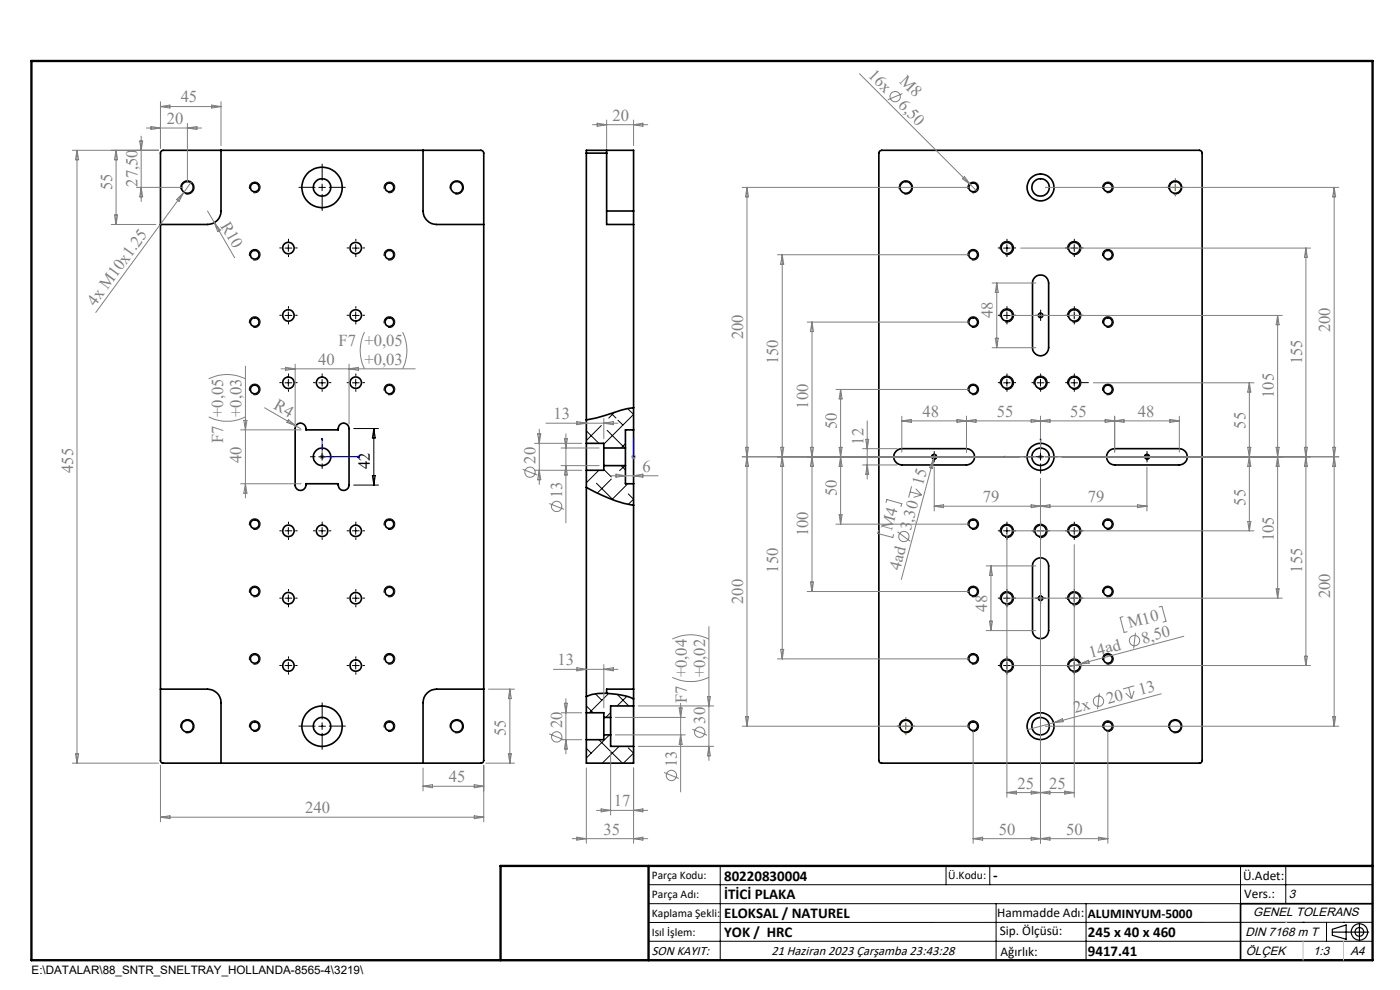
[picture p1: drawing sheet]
<svg xmlns="http://www.w3.org/2000/svg" width="297mm" height="210mm" viewBox="0 0 297 210" stroke-linecap="round" stroke-linejoin="round" font-family="sans-serif">
<g fill="none" stroke="#000" stroke-width=".21">
<path d="M67.6 39.7h1.4M68.3 39v1.5M38.4 40.1a1.43 1.43 0 0 1 1.2-1.8 1.43 1.43 0 0 1 1.6 1.6 1.43 1.43 0 0 1-1.8 1.2M53 40.1a1.13 1.13 0 0 1 .9-1.5 1.13 1.13 0 0 1 1.3 1.3 1.13 1.13 0 0 1-1.5 .9M53 54.3a1.13 1.13 0 0 1 1-1.4 1.13 1.13 0 0 1 1.2 1.3 1.13 1.13 0 0 1-1.5 .9M60.5 52.6h1.4M61.2 51.9v1.4M74.8 52.6h1.4M75.5 51.9v1.4M81.5 40.1a1.14 1.14 0 0 1 1-1.5 1.14 1.14 0 0 1 1.2 1.2 1.14 1.14 0 0 1-1.4 1M81.5 54.3a1.14 1.14 0 0 1 1-1.4 1.14 1.14 0 0 1 1.2 1.2 1.14 1.14 0 0 1-1.4 1M95.5 40.1a1.41 1.41 0 0 1 1.3-1.7 1.41 1.41 0 0 1 1.5 1.5 1.41 1.41 0 0 1-1.8 1.2"/>
<path d="M190.8 40.1a1.42 1.42 0 0 1 1.2-1.8 1.42 1.42 0 0 1 1.6 1.5 1.42 1.42 0 0 1-1.8 1.3M205.4 40.1a1.14 1.14 0 0 1 .9-1.5 1.14 1.14 0 0 1 1.3 1.2 1.14 1.14 0 0 1-1.4 1M205.4 54.3a1.14 1.14 0 0 1 1-1.4 1.14 1.14 0 0 1 1.2 1.2 1.14 1.14 0 0 1-1.4 1M212.2 53a1.44 1.44 0 0 1 1.3-1.8 1.44 1.44 0 0 1 1.5 1.6 1.44 1.44 0 0 1-1.8 1.2M212.9 52.6h1.4M213.6 51.9v1.4M226.5 53a1.42 1.42 0 0 1 1.3-1.8 1.42 1.42 0 0 1 1.5 1.6 1.42 1.42 0 0 1-1.8 1.2M227.2 52.6h1.4M227.9 51.9v1.4M233.9 40.1a1.14 1.14 0 0 1 1-1.5 1.14 1.14 0 0 1 1.3 1.2 1.14 1.14 0 0 1-1.5 1M233.9 54.3a1.14 1.14 0 0 1 1-1.4 1.14 1.14 0 0 1 1.3 1.2 1.14 1.14 0 0 1-1.5 1M247.9 40.1a1.42 1.42 0 0 1 1.3-1.8 1.42 1.42 0 0 1 1.5 1.5 1.42 1.42 0 0 1-1.7 1.3"/>
<path d="M53 68.6a1.13 1.13 0 0 1 1-1.4 1.13 1.13 0 0 1 1.2 1.3 1.13 1.13 0 0 1-1.5 .9M60.5 66.9h1.4M61.2 66.2v1.4M74.8 66.9h1.4M75.5 66.2v1.4M81.5 68.6a1.14 1.14 0 0 1 1-1.4 1.14 1.14 0 0 1 1.2 1.2 1.14 1.14 0 0 1-1.4 1M205.4 68.6a1.14 1.14 0 0 1 1-1.4 1.14 1.14 0 0 1 1.2 1.2 1.14 1.14 0 0 1-1.4 1M212.2 67.3a1.44 1.44 0 0 1 1.3-1.8 1.44 1.44 0 0 1 1.5 1.6 1.44 1.44 0 0 1-1.8 1.2M212.9 66.9h1.4M213.6 66.2v1.4M220 66.9h1.5M220.7 66.2v1.4"/>
<path d="M226.5 67.3a1.42 1.42 0 0 1 1.3-1.8 1.42 1.42 0 0 1 1.5 1.6 1.42 1.42 0 0 1-1.8 1.2M227.2 66.9h1.4M227.9 66.2v1.4M233.9 68.6a1.14 1.14 0 0 1 1-1.4 1.14 1.14 0 0 1 1.3 1.2 1.14 1.14 0 0 1-1.5 1M53 82.9a1.13 1.13 0 0 1 1-1.4 1.13 1.13 0 0 1 1.2 1.2 1.13 1.13 0 0 1-1.5 1M60.5 81.2h1.4M61.2 80.5v1.4M67.6 96.9h1.4M67.6 81.2h1.4M68.3 80.5v1.4M68.3 96.2v1.4M74.8 81.2h1.4"/>
<path d="M75 90.9h5.3M75.5 80.5v1.4M79.3 90.9v12M79.3 90.9l.3 2h-.6zM81.5 82.9a1.14 1.14 0 0 1 1-1.4 1.14 1.14 0 0 1 1.2 1.2 1.14 1.14 0 0 1-1.4 1M124.4 91.4l2.6 2.6M127 99.8l-2.6 2.6M127.6 90.3l-3.2 3.1M128.1 99.6l1.6 1.6M128.8 91.3l3.7 3.7M129.7 87.7l1 1M130.4 87.4l-1.2 1.3"/>
<path d="M131.1 89.1l1.1 1.1M131.8 98.8l.9 .9M132.5 98.8l-1.1 1M132.7 94.1l-.9 .9M133.3 86.8l1.1 1.1-6.3 6.3M197.4 96.9h1.5M197.6 97a.58 .58 0 0 1 .6-.7 .58 .58 0 0 1 .6 .7 .58 .58 0 0 1-.8 .5M198.2 96.2v1.4M205.4 82.9a1.14 1.14 0 0 1 1-1.4 1.14 1.14 0 0 1 1.2 1.2 1.14 1.14 0 0 1-1.4 1M212.2 81.6a1.44 1.44 0 0 1 1.3-1.8 1.44 1.44 0 0 1 1.5 1.6 1.44 1.44 0 0 1-1.8 1.2M212.9 81.2h1.4M213.6 80.5v1.4"/>
<path d="M219.4 81.6a1.43 1.43 0 0 1 1.2-1.8 1.43 1.43 0 0 1 1.6 1.5 1.43 1.43 0 0 1-1.8 1.3M220 96.9h1.5M220 81.2h1.5M220.7 80.5v1.4M220.7 96.2v1.4M226.5 81.6a1.42 1.42 0 0 1 1.3-1.8 1.42 1.42 0 0 1 1.5 1.6 1.42 1.42 0 0 1-1.8 1.2M227.2 81.2h1.4M227.9 80.5v1.4M233.9 82.9a1.14 1.14 0 0 1 1-1.4 1.14 1.14 0 0 1 1.3 1.2 1.14 1.14 0 0 1-1.5 1M242.6 96.9h1.4M242.8 97a.57 .57 0 0 1 .5-.7 .57 .57 0 0 1 .6 .7 .57 .57 0 0 1-.7 .5M243.3 96.2v1.4"/>
<path d="M53 111.5a1.13 1.13 0 0 1 1-1.4 1.13 1.13 0 0 1 1.2 1.2 1.13 1.13 0 0 1-1.5 1M60.5 112.6h1.4M61.2 111.9v1.4M67.6 112.6h1.4M68.3 111.9v1.4M74.8 112.6h1.4M75 102.9h5.3M75.5 111.9v1.4M79 100.9h.6l-.3 2zM81.5 111.5a1.14 1.14 0 0 1 1-1.5 1.14 1.14 0 0 1 1.2 1.3 1.14 1.14 0 0 1-1.4 1M126.5 102.5l3.6 3.5M129.7 101.6l-3 3"/>
<path d="M133.2 102.6l-3.4 3.4M133.3 104.8l1.1 1.1-1.1 1.1M205.4 111.5a1.14 1.14 0 0 1 1-1.5 1.14 1.14 0 0 1 1.2 1.3 1.14 1.14 0 0 1-1.4 1M212.2 113a1.44 1.44 0 0 1 1.3-1.8 1.44 1.44 0 0 1 1.5 1.6 1.44 1.44 0 0 1-1.8 1.2M212.9 112.6h1.4M213.6 111.9v1.4M219.4 113a1.43 1.43 0 0 1 1.2-1.8 1.43 1.43 0 0 1 1.6 1.5 1.43 1.43 0 0 1-1.8 1.3M220 112.6h1.5M220.7 111.9v1.4M226.5 113a1.42 1.42 0 0 1 1.3-1.8 1.42 1.42 0 0 1 1.5 1.6 1.42 1.42 0 0 1-1.8 1.2M227.2 112.6h1.4M227.9 111.9v1.4"/>
<path d="M233.9 111.5a1.14 1.14 0 0 1 1-1.5 1.14 1.14 0 0 1 1.3 1.3 1.14 1.14 0 0 1-1.5 1M53 125.8a1.14 1.14 0 0 1 1-1.5 1.14 1.14 0 0 1 1.2 1.3 1.14 1.14 0 0 1-1.5 1M60.5 126.9h1.4M61.2 126.2v1.4M74.8 126.9h1.4M75.5 126.2v1.4M81.5 125.8a1.15 1.15 0 0 1 1-1.5 1.15 1.15 0 0 1 1.2 1.3 1.15 1.15 0 0 1-1.4 1M205.4 125.8a1.15 1.15 0 0 1 1-1.5 1.15 1.15 0 0 1 1.2 1.3 1.15 1.15 0 0 1-1.4 1M212.2 127.3a1.43 1.43 0 0 1 1.3-1.8 1.43 1.43 0 0 1 1.5 1.5 1.43 1.43 0 0 1-1.8 1.3M212.9 126.9h1.4M213.6 126.2v1.4M220 126.9h1.5"/>
<path d="M220.7 126.2v1.4M226.5 127.3a1.41 1.41 0 0 1 1.3-1.8 1.41 1.41 0 0 1 1.5 1.5 1.41 1.41 0 0 1-1.8 1.3M227.2 126.9h1.4M227.9 126.2v1.4M233.9 125.8a1.15 1.15 0 0 1 1-1.5 1.15 1.15 0 0 1 1.3 1.3 1.15 1.15 0 0 1-1.5 1M38.4 154.4a1.44 1.44 0 0 1 1.3-1.8 1.44 1.44 0 0 1 1.5 1.6 1.44 1.44 0 0 1-1.8 1.2M53 154.3a1.14 1.14 0 0 1 1-1.4 1.14 1.14 0 0 1 1.2 1.3 1.14 1.14 0 0 1-1.5 .9M53 140a1.14 1.14 0 0 1 1-1.4 1.14 1.14 0 0 1 1.2 1.3 1.14 1.14 0 0 1-1.5 1M60.5 141.2h1.4M61.2 140.5v1.4M67.6 154h1.4M68.3 153.3v1.5"/>
<path d="M74.8 141.2h1.4M75.5 140.5v1.4M81.5 154.3a1.15 1.15 0 0 1 1-1.4 1.15 1.15 0 0 1 1.2 1.2 1.15 1.15 0 0 1-1.4 1M81.5 140a1.15 1.15 0 0 1 1-1.4 1.15 1.15 0 0 1 1.2 1.2 1.15 1.15 0 0 1-1.4 1.1M95.5 154.4a1.42 1.42 0 0 1 1.3-1.8 1.42 1.42 0 0 1 1.5 1.6 1.42 1.42 0 0 1-1.8 1.2M124.4 149.7l1.4 1.5M124.4 158.7l1 1.1M126.3 147.2l1.4 1.3M127 156.9l5 5M129.1 147.1l-4.1 4.1M129.3 155.9l-4.9 4.9M129.5 151.2l-1 1"/>
<path d="M130.9 147.3l2.5 2.4M131.3 158.3l-3.5 3.6M133 147.7l-2.1 2M133.3 158.6l1.1 1.2-2.1 2.1M190.8 154.4a1.43 1.43 0 0 1 1.2-1.8 1.43 1.43 0 0 1 1.6 1.6 1.43 1.43 0 0 1-1.8 1.2M205.4 154.3a1.15 1.15 0 0 1 1-1.4 1.15 1.15 0 0 1 1.2 1.2 1.15 1.15 0 0 1-1.4 1M205.4 140a1.15 1.15 0 0 1 1-1.4 1.15 1.15 0 0 1 1.2 1.2 1.15 1.15 0 0 1-1.4 1.1M212.2 141.6a1.43 1.43 0 0 1 1.3-1.8 1.43 1.43 0 0 1 1.5 1.5 1.43 1.43 0 0 1-1.8 1.2M212.9 141.2h1.4M213.6 140.5v1.4M226.5 141.6a1.41 1.41 0 0 1 1.3-1.8 1.41 1.41 0 0 1 1.5 1.5 1.41 1.41 0 0 1-1.8 1.2M227.2 141.2h1.4"/>
<path d="M227.9 140.5v1.4M233.9 154.3a1.15 1.15 0 0 1 1-1.4 1.15 1.15 0 0 1 1.3 1.2 1.15 1.15 0 0 1-1.5 1M233.9 140a1.15 1.15 0 0 1 1-1.4 1.15 1.15 0 0 1 1.3 1.2 1.15 1.15 0 0 1-1.5 1.1M247.9 154.4a1.43 1.43 0 0 1 1.3-1.8 1.43 1.43 0 0 1 1.5 1.6 1.43 1.43 0 0 1-1.7 1.2M137.6 187.7h153.6M137.6 191.7h153.6M137.6 199.7h153.6M152.8 183.7v20M200.7 183.7v4M210 183.7v4M211.3 191.7v12M230.4 191.7v12"/>
<path d="M263.2 183.7v20M272.8 183.7v8M276.4 195.6h.1M281.4 195.6v4.1M285 195.6h.1M291.2 195.6l-153.6 .1"/>
</g>
<g fill="none" stroke="#000" stroke-width=".35">
<path d="M34.3 32l67.7-.1a.6 .6 0 0 1 .6 .6v128.8a.55 .55 0 0 1-.6 .6h-67.4a.54 .54 0 0 1-.6-.6v-129zM46.9 31.9v12.9a2.83 2.83 0 0 1-2.9 2.8h-10M89.7 31.9v12.9a2.89 2.89 0 0 0 2.9 2.8h10M124.4 32.5v-.6h10v12.9M124.4 32.5v61.5M124.4 32.5h4.3M128.7 31.9v.6M128.7 32.5v15.1h5.7M186.6 32.1l.4-.2h67.5a.6 .6 0 0 1 .5 .6v128.8a.54 .54 0 0 1-.5 .6h-67.5a.55 .55 0 0 1-.6-.6v-128.8zM128.7 44.8h5.7M134.4 44.8v2.8M134.4 47.6v98.6"/>
<path d="M219.5 58.8a1.71 1.71 0 0 1 1.9-.4 1.71 1.71 0 0 1 1.1 1.6v13.8a1.71 1.71 0 0 1-1.7 1.7 1.71 1.71 0 0 1-1.8-1.7v-13.8l.1-.4zM62.8 90.2a1.17 1.17 0 0 1 1.5-.3 1.17 1.17 0 0 1 .6 1.3h6.9a1.16 1.16 0 0 1 .9-1.4 1.16 1.16 0 0 1 1.3 1.1v12a1.16 1.16 0 0 1-1.3 1.1 1.16 1.16 0 0 1-.9-1.4h-6.9a1.16 1.16 0 0 1-1 1.4 1.16 1.16 0 0 1-1.3-1.1v-12zM124.4 94v5.8M124.4 99.8v51.4M124.4 94h3.7v1M128.1 95v3.8M128.1 98.8v1h-3.7M128.1 98.8h4.6M128.1 95h4.6M132.7 95v3.8M132.7 98.8v3.8h1.7M134.4 86.5a25.2 25.2 0 0 0-6.1 1.7l-3.9 .9"/>
<path d="M134.4 91.2h-1.7v3.8M190.1 95.7l.4-.3 .8-.2h13.7a1.73 1.73 0 0 1 1.7 1.7 1.73 1.73 0 0 1-1.7 1.7h-13.7a1.72 1.72 0 0 1-1.6-1 1.72 1.72 0 0 1 .4-1.9zM235.2 95.7l.4-.3 .9-.2h13.7a1.73 1.73 0 0 1 1.7 1.7 1.73 1.73 0 0 1-1.7 1.7h-13.7a1.74 1.74 0 0 1-1.6-1 1.74 1.74 0 0 1 .3-1.9zM124.4 103.4a31.2 31.2 0 0 0 10 3.8M219.5 118.8a1.71 1.71 0 0 1 1.9-.3 1.71 1.71 0 0 1 1.1 1.5v13.8a1.71 1.71 0 0 1-1.7 1.7 1.71 1.71 0 0 1-1.8-1.7v-13.8l.1-.4zM34 146.2h10a2.83 2.83 0 0 1 2.9 2.8v12.9M102.6 146.2h-10a2.89 2.89 0 0 0-2.9 2.8v12.9M124.4 151.2v5.7M124.4 156.9v5h10v-3.6M124.4 151.2h3.7v1M128.1 152.2v3.7M128.1 155.9v1h-3.7"/>
<path d="M128.1 155.9h1.4M128.1 152.2h1.4M128.7 147.1a9.6 9.6 0 0 0-4.3 .6M128.7 147.1a15.7 15.7 0 0 1 5.7 1.2M129.5 152.2v3.7M129.5 155.9v2.4h4.9M134.4 146.2v2.1M134.4 149.7v8.6M134.4 146.2h-5.7v.9M134.4 148.3v1.4M134.4 149.7h-4.9v2.5M291.2 191.7h-28v12"/>
<circle cx="39.7" cy="39.8" r="1.25"/>
<circle cx="54" cy="39.8" r=".93"/>
<circle cx="68.3" cy="39.8" r="1.84"/>
<circle cx="68.3" cy="39.8" r="4.3"/>
<circle cx="82.6" cy="39.8" r=".93"/>
<circle cx="96.9" cy="39.8" r="1.27"/>
<circle cx="192.2" cy="39.8" r="1.24"/>
<circle cx="206.5" cy="39.8" r=".93"/>
<circle cx="220.7" cy="39.8" r="2.86"/>
<circle cx="220.8" cy="39.8" r="1.84"/>
<circle cx="235" cy="39.8" r=".93"/>
<circle cx="249.3" cy="39.8" r="1.24"/>
<circle cx="54" cy="54.1" r=".93"/>
<circle cx="61.2" cy="52.6" r="1.21"/>
<circle cx="75.5" cy="52.6" r="1.22"/>
<circle cx="82.6" cy="54.1" r=".93"/>
<circle cx="206.5" cy="54.1" r=".93"/>
<circle cx="213.6" cy="52.6" r="1.22"/>
<circle cx="227.9" cy="52.6" r="1.22"/>
<circle cx="235" cy="54.1" r=".93"/>
<circle cx="54" cy="68.3" r=".93"/>
<circle cx="61.2" cy="66.9" r="1.21"/>
<circle cx="75.5" cy="66.9" r="1.22"/>
<circle cx="82.6" cy="68.3" r=".93"/>
<circle cx="206.5" cy="68.3" r=".93"/>
<circle cx="213.6" cy="66.9" r="1.22"/>
<circle cx="220.7" cy="66.9" r=".48"/>
<circle cx="227.9" cy="66.9" r="1.22"/>
<circle cx="235" cy="68.3" r=".93"/>
<circle cx="54" cy="82.6" r=".93"/>
<circle cx="61.2" cy="81.2" r="1.21"/>
<circle cx="68.3" cy="96.9" r="1.86"/>
<circle cx="68.3" cy="81.2" r="1.22"/>
<circle cx="75.5" cy="81.2" r="1.22"/>
<circle cx="82.6" cy="82.6" r=".93"/>
<circle cx="198.2" cy="96.9" r=".46"/>
<circle cx="206.5" cy="82.6" r=".93"/>
<circle cx="213.6" cy="81.2" r="1.22"/>
<circle cx="220.7" cy="96.9" r="2.85"/>
<circle cx="220.8" cy="96.9" r="1.86"/>
<circle cx="220.8" cy="81.2" r="1.21"/>
<circle cx="227.9" cy="81.2" r="1.22"/>
<circle cx="235" cy="82.6" r=".93"/>
<circle cx="243.3" cy="96.9" r=".46"/>
<circle cx="54" cy="111.2" r=".93"/>
<circle cx="61.2" cy="112.6" r="1.21"/>
<circle cx="68.3" cy="112.6" r="1.22"/>
<circle cx="75.5" cy="112.6" r="1.22"/>
<circle cx="82.6" cy="111.2" r=".93"/>
<circle cx="206.5" cy="111.2" r=".93"/>
<circle cx="213.6" cy="112.6" r="1.22"/>
<circle cx="220.8" cy="112.6" r="1.21"/>
<circle cx="227.9" cy="112.6" r="1.22"/>
<circle cx="235" cy="111.2" r=".93"/>
<circle cx="54" cy="139.8" r=".94"/>
<circle cx="54" cy="125.5" r=".93"/>
<circle cx="61.2" cy="126.9" r="1.21"/>
<circle cx="75.5" cy="126.9" r="1.22"/>
<circle cx="82.6" cy="139.8" r=".94"/>
<circle cx="82.6" cy="125.5" r=".93"/>
<circle cx="206.5" cy="125.5" r=".93"/>
<circle cx="206.5" cy="139.8" r=".94"/>
<circle cx="213.6" cy="126.9" r="1.22"/>
<circle cx="220.8" cy="126.9" r=".47"/>
<circle cx="227.9" cy="126.9" r="1.22"/>
<circle cx="235" cy="125.5" r=".93"/>
<circle cx="235" cy="139.8" r=".94"/>
<circle cx="39.8" cy="154" r="1.26"/>
<circle cx="54" cy="154" r=".94"/>
<circle cx="61.2" cy="141.2" r="1.21"/>
<circle cx="68.3" cy="154" r="1.86"/>
<circle cx="68.3" cy="154" r="4.3"/>
<circle cx="75.5" cy="141.2" r="1.22"/>
<circle cx="82.6" cy="154" r=".94"/>
<circle cx="96.9" cy="154" r="1.27"/>
<circle cx="192.2" cy="154" r="1.26"/>
<circle cx="206.5" cy="154" r=".94"/>
<circle cx="213.6" cy="141.2" r="1.22"/>
<circle cx="220.7" cy="154" r="2.85"/>
<circle cx="220.8" cy="154" r="1.86"/>
<circle cx="227.9" cy="141.2" r="1.22"/>
<circle cx="235" cy="154" r=".94"/>
<circle cx="249.3" cy="154" r="1.26"/>
</g>
<g fill="none" stroke="#808080" stroke-width=".21">
<path d="M182.4 15.7l24.7 24.7M191.5 19.9l-3.2 1.3M15.3 31.9h18.3M16.3 31.9l.4 2h-.7zM16.3 31.9v130M24.6 31.9v15.7M24.6 31.9l.3 2h-.6zM29 39.7h9.8M29.6 29.9h.7l-.3 2zM30 28.9v13.8M30 39.7l.3 2.1h-.7zM31 27.2h11.8"/>
<path d="M32 26.8l2 .4-2 .3zM34 21.6v9.9M34 22.6h12.9M34 22.6l2.1-.3v.6zM39.8 26.2v12.6M39.8 27.2l2-.4v.7zM40.6 38.6l-1.7 2.3M44.9 22.3l2 .3-2 .3zM46.9 21.6v9.3M125.7 26.4h11.7M126.7 26.1l2 .3-2 .4zM128.7 25.5v6"/>
<path d="M134.4 25.5v5.4M134.4 26.4l2-.3v.7zM157.4 39.7h48.1M158.5 39.7l.3 2.1h-.6zM158.5 39.7v114.3M204.6 37.5l1.2 1.6-1.6-1.2zM221.8 39.7h62.2M283 39.7l.4 2.1h-.7zM283 39.7v114.3M23.6 47.6h9.5M24.3 45.6h.6l-.3 2zM37.5 42.3l1.4-1.4-.9 1.8z"/>
<path d="M38.9 40.9l-18.6 25.4M44 44.8l1.5 2.4M45.5 47.2l4.3 7.5M45.5 47.2l1.2 1.6-.5 .3zM164.9 54h40.6M165.9 54v85.8M165.9 54l.4 2h-.7zM216.5 52.6h61.5M277 52.6v88.6M277 52.6l.4 2h-.7zM52.1 77.7v27.9M59.6 78.2h28.5"/>
<path d="M60.6 77.9l2 .3-2 .4zM62.6 77.2v12.7M74 77.2v12.7M74 78.2l2-.3v.7zM77.3 70.4a8.7 8.7 0 0 0 0 7.8M85.4 70.4a8.7 8.7 0 0 1 0 7.8M171.2 68.3h34.3M172.3 68.3v57.2M172.3 68.3l.3 2h-.7zM210.5 73.8h9.2M210.5 60h9.2M211.1 71.7h.7l-.3 2.1z"/>
<path d="M211.5 60v13.8M211.5 60l.3 2h-.7zM214.6 66.9h57.4M271 66.9v60M271 66.9l.4 2h-.7zM44.3 88.4a8.7 8.7 0 0 0 7.8 0M44.3 80.4a8.7 8.7 0 0 1 7.8 0M51 91.2h12.9M51.7 89.2h.7l-.3 2zM56.1 86.5l6.7 3.8M61.2 89l1.6 1.3-1.9-.7zM62.8 90.3l.9 .6"/>
<path d="M67.8 96.9h1M68 96.5l.7 .8M68.3 96.4v1M68.7 96.5l-.7 .8M110.9 99.5l3.1 1.3M113.4 94h10M113.4 99.8h10M114.1 92h.6l-.3 2zM114.4 91v11.8M114.4 99.8l.3 2h-.6zM115.8 89.8h15.3M119 98.8h8.1"/>
<path d="M119 95h8.1M119.7 93.1h.7l-.3 1.9zM120.1 92v18.9M120.1 98.8l.3 1.9h-.7zM122.4 89.4l2 .4-2 .3zM128.1 88.8v4.3M128.1 89.8l2-.4v.7zM133.9 96.9h1M134.1 96.5l.7 .8M134.4 96.4v1M134.8 96.5l-.7 .8M157.4 96.9h62.3"/>
<path d="M158.2 94.9l.6 4h-.6l.6-4zM165.6 94.9h.7l-.4 2zM165.9 96.9l.4 2h-.7zM171.9 94.9h.7l-.3 2zM172.3 96.9l.3 2h-.7zM177.3 82.6h28.2M178 94.9h.6l-.6 4h.6zM178.3 82.6v28.6M178.3 82.6l.3 2h-.6zM183 95.2h7.3M183 98.6h7.3M183.7 93.2h.6l-.3 2z"/>
<path d="M184 89.3v12.3M184 98.6l.3 2h-.6zM191.3 89.3h58.9M191.3 88.3v7.6M191.3 89.3l2-.3v.6zM198 97.4l-.2 2-.6-.2zM198.2 99.1v9.3M198.3 96.4l-7.1 26.5M203 89l4 .6v-.6l-4 .6zM205 88.3v7.6M218.8 89v.6l3.9-.6v.6zM220.2 96.9h1.1"/>
<path d="M220.4 96.5l.7 .8M220.7 88.3v7.6M220.7 96.4v1M221.1 96.5l-.7 .8M232 81.2h34M234.5 89l3.9 .6v-.6l-3.9 .6zM236.5 88.3v7.6M243.3 99.1v9.3M248.2 89l2 .3-2 .3zM250.2 88.3v7.6M264.7 94.9h.7l-.4 2zM265 81.2v31.4"/>
<path d="M265 81.2l.4 2h-.7zM265 96.9l.4 2h-.7zM270.7 94.9h.7l-.7 4h.7zM276.7 94.9h.7l-.7 4h.7zM282.7 94.9h.7l-.7 4h.7zM284 96.9h-62.2M51 102.6h12.9M52.1 102.6l.3 2h-.7zM116.5 106.8l3.2 1.2M129.7 100.9h9.9M130.7 100.6l2 .3-2 .3zM134.4 100.9l2-.3v.6z"/>
<path d="M177.3 111.2h28.2M178 109.2h.6l-.3 2zM186.4 112.5l-.2 .7 3.2 .8 .1-.6M188 106.6l.1-.6 3.2 .8-.2 .6M190.4 112.8l2.7 2M193.1 104.3l2.4 .7M193.4 103.1l-.6 2.4M194.3 103.7l1.2 1.3M195.5 105l-1.7 .5M198.2 107.4h45.1M198.2 107.4l2-.3v.6zM213.6 113.6v55.5"/>
<path d="M214.6 112.6h51.4M218.8 107.1v.6l3.9-.6v.6zM220.7 101.5v77.4M227.9 115.5v53.6M241.3 107.1l2 .3-2 .3zM264.7 110.6h.7l-.4 2zM142.6 135.6a8.6 8.6 0 0 1 7.8 0M150.4 132.9v28.4M164.9 139.8h40.6M165.6 137.8h.7l-.4 2zM171.2 125.5h34.3M171.9 123.5h.7l-.3 2z"/>
<path d="M209.2 120h10.5M209.2 133.8h10.5M209.9 131.8h.6l-.3 2zM210.2 120v13.8M210.2 120l.3 2.1h-.6zM214.6 126.9h57.4M238.2 130.8l-.6 .2 .9 3.2 .6-.2M240.9 134.2l-.4 3.4M245.9 128.8l.6-.2 .9 3.2-.7 .2M251.1 135l-22 5.9M270.7 124.9h.7l-.4 2zM276.7 139.2h.7l-.4 2z"/>
<path d="M16 159.9h.7l-.4 2zM103.6 146.2h5.5M107.8 159.9h.7l-.3 2zM108.2 146.2v15.7M108.2 146.2l.3 2h-.7zM116.5 155.7l3.2 1.2M117.4 142h13.7M119.1 151.2h4.3M119.1 156.9h4.3M119.7 149.2h.7l-.3 2zM120.1 148.2v11.7M120.1 156.9l.3 2h-.7z"/>
<path d="M122.4 141.6l2 .4-2 .3zM128.1 141v9.2M128.1 142l2-.4v.7zM129.5 159.3v13.6M130.5 152.2h14.9M130.5 155.9h14.9M135.4 158.3h16M135.4 149.7h16M142.6 143.7a9 9 0 0 0 7.8 0M144.1 150.2h.6l-.3 2zM144.4 149.2v18.8M144.4 155.9l.3 2h-.6z"/>
<path d="M146.9 154.7l3.1 1.3M150.1 147.8h.6l-.3 1.9zM150.4 158.3l.3 2h-.6zM157.4 154h48.1M158.2 152h.6l-.3 2zM206.4 155v23.9M214.6 141.2h63.4M221.8 154h62.2M223.5 153.3l1.9-.8 .1 .6zM229.1 140.9l-2.4 .6M229.1 140.9l1.8-.9 .2 .7zM233.2 147.1l-.4 3.3"/>
<path d="M235 155v23.9M238.8 147l1.3 1.2M239.4 145.8l.7 2.4M240.6 146.5l-.5 1.7M240.6 145.5l-2.4 .6M246.3 147.2l-28.3 7.6M282.7 152h.7l-.4 2zM15.3 161.9h18.3M34 162.3v12M34 173.3l2.1-.3v.7zM34 173.3h68.6M89.7 162.9v4.9"/>
<path d="M89.7 166.8h12.9M89.7 166.8l2.1-.4v.7zM100.6 166.4l2 .4-2 .3zM100.6 173l2 .3-2 .4zM102.6 162.3v12M103 161.9h6.1M121.4 177.9h16M122.4 177.6l2 .3-2 .3zM124.4 162.9v16M126.5 171.9h10.9M127.5 171.6l2 .3-2 .3zM134.4 162.9v16"/>
<path d="M134.4 177.9l2-.3v.6zM134.4 171.9l2-.3v.6zM140.9 163.9l3.1 1.2M206.4 177.9h28.6M206.4 177.9l2.1-.3v.6zM213.6 168.1l2-.3v.6zM218.8 167.8v.6l3.9-.6v.6zM218.8 177.6v.6l3.9-.6v.6zM225.9 167.8l2 .3-2 .3zM227.9 168.1h-14.3M233 177.6l2 .3-2 .3z"/>
<circle cx="189.9" cy="20.5" r="1.09"/>
<circle cx="112.4" cy="100.2" r="1.1"/>
<circle cx="118.1" cy="107.4" r="1.1"/>
<circle cx="191.7" cy="113.8" r="1.1"/>
<circle cx="240.7" cy="135.9" r="1.08"/>
<circle cx="118.1" cy="156.3" r="1.09"/>
<circle cx="148.4" cy="155.3" r="1.09"/>
<circle cx="233" cy="148.7" r="1.11"/>
<circle cx="142.4" cy="164.5" r="1.09"/>
</g>
<g fill="none" stroke="#000" stroke-width=".25">
<path d="M282.6 197.7h7.8M282.6 197.1l3-.9v3l-3-.8zM288.4 195.8v3.8M106.2 203.7h185"/>
<circle cx="288.4" cy="197.7" r="1.74"/>
<circle cx="288.4" cy="197.7" r=".93"/>
</g>
<path d="M68.3 92.9l.1 .4h-.2zM68.3 92.9v4h8M75.9 96.8l.4 .1-.4 .1zM134.4 92.9v.4v-.4M134.4 96.8v.2zM134.4 96.9h.1M134.4 92.9v4M212.8 96.9l.3-.1v.2zM220.7 92.9l.1 .4h-.1zM220.7 92.9v4h-7.9" fill="none" stroke="#00f" stroke-width=".21"/>
<g fill="none" stroke="#000" stroke-width=".21" stroke-dasharray="15.2 1.3 1.3 1.3" stroke-linecap="butt">
<path d="M66.9 39.7h-3.6M68.3 38.3v-3.6M69.8 39.7h3.5M59.8 52.6h-.5M61.2 51.2v-.5M61.2 54v.5M62.6 52.6h.5M68.3 41.2v3.5M74.1 52.6h-.5M75.5 51.2v-.5M75.5 54v.5M76.9 52.6h.5"/>
<path d="M212.2 52.6h-.5M213.6 51.2v-.5M213.6 54v.5M215 52.6h.5M226.5 52.6h-.5M227.9 51.2v-.5M227.9 54v.5M229.3 52.6h.5M59.8 66.9h-.5M61.2 79.7v-.5M61.2 65.5v-.5M61.2 68.3v.5"/>
<path d="M62.6 66.9h.5M68.3 79.7v-.5M74.1 66.9h-.5M75.5 79.7v-.5M75.5 65.5v-.5M75.5 68.3v.5M76.9 66.9h.5M212.2 66.9h-.5M213.6 79.7v-.5M213.6 65.5v-.5M213.6 68.3v.5M215 66.9h.5"/>
<path d="M220 66.9h-.4M220.8 79.7v-.5M220.8 66.2v-.5M220.8 67.6v.5M221.5 66.9h.4M226.5 66.9h-.5M227.9 79.7v-.5M227.9 65.5v-.5M227.9 68.3v.5M229.3 66.9h.5M59.8 81.2h-.5M61.2 82.6v.5"/>
<path d="M62.6 81.2h.5M66.9 96.9h-1.1M66.9 81.2h-.5M68.3 95.5v-1.2M68.3 98.3v1.2M68.3 82.6v.5M69.8 96.9h1.1M69.8 81.2h.5M74.1 81.2h-.5M75.5 82.6v.5M76.9 81.2h.5M197.5 96.9h-.5"/>
<path d="M198.2 96.2v-.5M198.2 97.6v.5M198.9 96.9h.5M212.2 81.2h-.5M213.6 82.6v.5M215 81.2h.5M219.3 96.9h-2.1M219.3 81.2h-.5M220.8 95.5v-2.2M220.8 98.3v2.2M220.8 82.6v.5M222.2 96.9h2.1"/>
<path d="M222.2 81.2h.5M226.5 81.2h-.5M227.9 82.6v.5M229.3 81.2h1.7M242.6 96.9h-.5M243.3 96.2v-.5M243.3 97.6v.5M244 96.9h.5M59.8 112.6h-.5M61.2 111.2v-.5M61.2 114v.5M62.6 112.6h.5"/>
<path d="M66.9 112.6h-.5M68.3 111.2v-.5M68.3 114v.5M69.8 112.6h.5M74.1 112.6h-.5M75.5 111.2v-.5M75.5 114v.5M76.9 112.6h.5M212.2 112.6h-.5M213.6 111.2v-.5M213.6 114v.5M215 112.6h.5"/>
<path d="M219.3 112.6h-.5M220.8 111.2v-.5M220.8 114v.5M222.2 112.6h.5M226.5 112.6h-.5M227.9 111.2v-.5M227.9 114v.5M229.3 112.6h.5M59.8 126.9h-.5M61.2 125.5v-.5M61.2 128.3v.5M61.2 139.7v-.5"/>
<path d="M62.6 126.9h.5M74.1 126.9h-.5M75.5 125.5v-.5M75.5 128.3v.5M75.5 139.7v-.5M76.9 126.9h.5M212.2 126.9h-.5M213.6 125.5v-.5M213.6 128.3v.5M213.6 139.7v-.5M215 126.9h.5M220 126.9h-.4"/>
<path d="M220.8 126.2v-.5M220.8 127.6v.5M221.5 126.9h.4M226.5 126.9h-.5M227.9 125.5v-.5M227.9 128.3v.5M227.9 139.7v-.5M229.3 126.9h.5M59.8 141.2h-.5M61.2 142.6v.5M62.6 141.2h.5M66.9 154h-3.6"/>
<path d="M68.3 152.6v-3.6M68.3 155.5v3.5M69.8 154h3.5M74.1 141.2h-.5M75.5 142.6v.5M76.9 141.2h.5M212.2 141.2h-.5M213.6 142.6v.5M215 141.2h.5M226.5 141.2h-.5M227.9 142.6v.5M229.3 141.2h.5"/>
</g>
<path d="M247.9 39.7h-.5M249.3 38.3v-.5M250.8 39.7h.5M249.3 41.2v.5M190.8 154h-.5M192.2 152.6v-.5M192.2 155.5v.5M193.6 154h.5" fill="none" stroke="#808000" stroke-width=".21" stroke-dasharray="15.2 1.3 1.3 1.3" stroke-linecap="butt"/>
<path d="M248.6 39.7h1.4M249.3 39v1.5M191.5 154h1.4M192.2 153.3v1.5" fill="none" stroke="#808000" stroke-width=".21"/>
<path d="M6.7 12.9h284.5v190.8h-284.5zM137.6 183.7v20M291.2 183.7h-185v20" fill="none" stroke="#000" stroke-width=".5"/>
<path d="M276.4 199.7v4M285 199.7v4" fill="none" stroke="#c0c0c0" stroke-width=".21"/>
<path d="M272.8 195.6h.1" fill="none" stroke="#c0c0c0" stroke-width=".25"/>
<g fill="#00f">
<path d="M134.4 92.9v.4zM134.4 96.8v.2z"/>
<path d="M68.3 92.9l-.1 .4h.2zM75.9 96.8v.2l.4-.1z"/>
<path d="M220.7 92.9l.1 .4h-.1zM212.8 96.9l.3-.1v.2z"/>
</g>
<g font-size="3.5" fill="#808080">
<text x="184" y="16.2" transform="rotate(45 184 16.2)">16x</text>
<text x="190.7" y="17.3" transform="rotate(45 190.7 17.3)">M8</text>
<text x="38.3" y="21.7">45</text>
<text x="190.4" y="22.5" transform="rotate(45 190.4 22.5)">6,50</text>
<text x="35.4" y="26.3">20</text>
<text x="130" y="25.6">20</text>
<text x="23.8" y="40.3" transform="rotate(-90 23.8 40.3)">55</text>
<text x="29.1" y="39.6" transform="rotate(-90 29.1 39.6)">27,50</text>
<text x="46.7" y="47.8" transform="rotate(60 46.7 47.8)">R10</text>
<text x="20.2" y="65.1" transform="rotate(-54 20.2 65.1)">4x M10x1.25</text>
<text x="157.6" y="72" transform="rotate(-90 157.6 72)">200</text>
<text x="210.6" y="67.5" transform="rotate(-90 210.6 67.5)">48</text>
<text x="282.2" y="70.5" transform="rotate(-90 282.2 70.5)">200</text>
<text x="67.5" y="77.4">40</text>
<text x="71.8" y="73.5">F7 +0,05</text>
<text x="77.3" y="77.4">+0,03</text>
<text x="165.1" y="77.3" transform="rotate(-90 165.1 77.3)">150</text>
<text x="276.2" y="77.3" transform="rotate(-90 276.2 77.3)">155</text>
<text x="51.2" y="88.4" transform="rotate(-90 51.2 88.4)">+0,03</text>
<text x="57.9" y="86.6" transform="rotate(30 57.9 86.6)">R4</text>
<text x="117.4" y="88.9">13</text>
<text x="171.4" y="86.7" transform="rotate(-90 171.4 86.7)">100</text>
<text x="195.7" y="88.4">48</text>
<text x="211.5" y="88.4">55</text>
<text x="227" y="88.4">55</text>
<text x="241.4" y="88.4">48</text>
<text x="270.2" y="84.4" transform="rotate(-90 270.2 84.4)">105</text>
<text x="47.3" y="94" transform="rotate(-90 47.3 94)">F7 +0,05</text>
<text x="177.5" y="91.1" transform="rotate(-90 177.5 91.1)">50</text>
<text x="183.2" y="94.3" transform="rotate(-90 183.2 94.3)">12</text>
<text x="264.2" y="90.9" transform="rotate(-90 264.2 90.9)">55</text>
<text x="15.5" y="100.3" transform="rotate(-90 15.5 100.3)">455</text>
<text x="51.2" y="98.3" transform="rotate(-90 51.2 98.3)">40</text>
<text x="113.6" y="98.4" transform="rotate(-90 113.6 98.4)">20</text>
<text x="136.3" y="100.1">6</text>
<text x="119.2" y="105.6" transform="rotate(-90 119.2 105.6)">13</text>
<text x="177.5" y="105.3" transform="rotate(-90 177.5 105.3)">50</text>
<text x="195.8" y="103.1" transform="rotate(-75 195.8 103.1)">15</text>
<text x="208.5" y="106.5">79</text>
<text x="230.8" y="106.5">79</text>
<text x="264.2" y="107.3" transform="rotate(-90 264.2 107.3)">55</text>
<text x="171.4" y="113.7" transform="rotate(-90 171.4 113.7)">100</text>
<text x="189.2" y="112.6" transform="rotate(-75 189.2 112.6)">M4</text>
<text x="193.3" y="112.5" transform="rotate(-75 193.3 112.5)">3,30</text>
<text x="270.2" y="114.8" transform="rotate(-90 270.2 114.8)">105</text>
<text x="165.1" y="121.5" transform="rotate(-90 165.1 121.5)">150</text>
<text x="190.9" y="121.2" transform="rotate(-75 190.9 121.2)">4ad</text>
<text x="276.2" y="121.5" transform="rotate(-90 276.2 121.5)">155</text>
<text x="157.6" y="128.1" transform="rotate(-90 157.6 128.1)">200</text>
<text x="209.4" y="129.7" transform="rotate(-90 209.4 129.7)">48</text>
<text x="282.2" y="126.9" transform="rotate(-90 282.2 126.9)">200</text>
<text x="239.6" y="133.3" transform="rotate(-15 239.6 133.3)">M10</text>
<text x="242.5" y="136.5" transform="rotate(-15 242.5 136.5)">8,50</text>
<text x="118.3" y="141.1">13</text>
<text x="149.6" y="143.6" transform="rotate(-90 149.6 143.6)">+0,02</text>
<text x="231.3" y="139.5" transform="rotate(-15 231.3 139.5)">14ad</text>
<text x="145.7" y="149.2" transform="rotate(-90 145.7 149.2)">F7 +0,04</text>
<text x="235.1" y="149.3" transform="rotate(-15 235.1 149.3)">20</text>
<text x="241.9" y="147.5" transform="rotate(-15 241.9 147.5)">13</text>
<text x="119.2" y="154.5" transform="rotate(-90 119.2 154.5)">20</text>
<text x="149.6" y="153.5" transform="rotate(-90 149.6 153.5)">30</text>
<text x="228.1" y="151.2" transform="rotate(-15 228.1 151.2)">2x</text>
<text x="107.3" y="156.1" transform="rotate(-90 107.3 156.1)">55</text>
<text x="95.2" y="165.9">45</text>
<text x="143.6" y="162.7" transform="rotate(-90 143.6 162.7)">13</text>
<text x="215.8" y="167.3">25</text>
<text x="222.6" y="167.3">25</text>
<text x="64.7" y="172.5">240</text>
<text x="130.2" y="171">17</text>
<text x="128" y="177">35</text>
<text x="211.9" y="177">50</text>
<text x="226.2" y="177">50</text>
</g>
<text font-size="3.5" x="78.5" y="99.4" transform="rotate(-90 78.5 99.4)">42</text>
<g font-size="3.2">
<text x="153.6" y="186.8">80220830004</text>
<text x="153.6" y="190.8">İTİCİ PLAKA</text>
<text x="210.7" y="186.6">-</text>
<text x="153.6" y="194.8">ELOKSAL / NATUREL</text>
<text x="153.6" y="198.8">YOK / HRC</text>
<text x="230.8" y="198.7">245 x 40 x 460</text>
<text x="230.8" y="202.8">9417.41</text>
</g>
<g font-size="2.8">
<text x="263.7" y="186.7">Ü.Adet:</text>
<text x="263.9" y="190.5">Vers.:</text>
<text x="211.5" y="194.5">Hammadde Adı:</text>
<text x="230.8" y="194.7">ALUMINYUM-5000</text>
<text x="138.3" y="202.6">SON KAYIT:</text>
<text x="163.6" y="202.6">21 Haziran 2023 Çarşamba 23:43:28</text>
<text x="212.1" y="198.4">Sip. Ölçüsü:</text>
<text x="212.2" y="202.7">Ağırlık:</text>
</g>
<g font-size="2.6">
<text x="273.4" y="190.4">3</text>
<text x="265.9" y="194.4">GENEL TOLERANS</text>
<text x="264.2" y="198.5">DIN 7168 m T</text>
<text x="264.3" y="202.6">ÖLÇEK</text>
<text x="278.5" y="202.6">1:3</text>
<text x="286.5" y="202.6">A4</text>
</g>
<g font-size="2.5">
<text x="138.3" y="186.4">Parça Kodu:</text>
<text x="138.3" y="190.5">Parça Adı:</text>
<text x="201.2" y="186.5">Ü.Kodu:</text>
<text x="138.3" y="194.5">Kaplama Şekli:</text>
<text x="138.3" y="198.6">Isıl İşlem:</text>
<text x="6.7" y="206.7">E:\DATALAR\88_SNTR_SNELTRAY_HOLLANDA-8565-4\3219\</text>
</g>
</svg>
